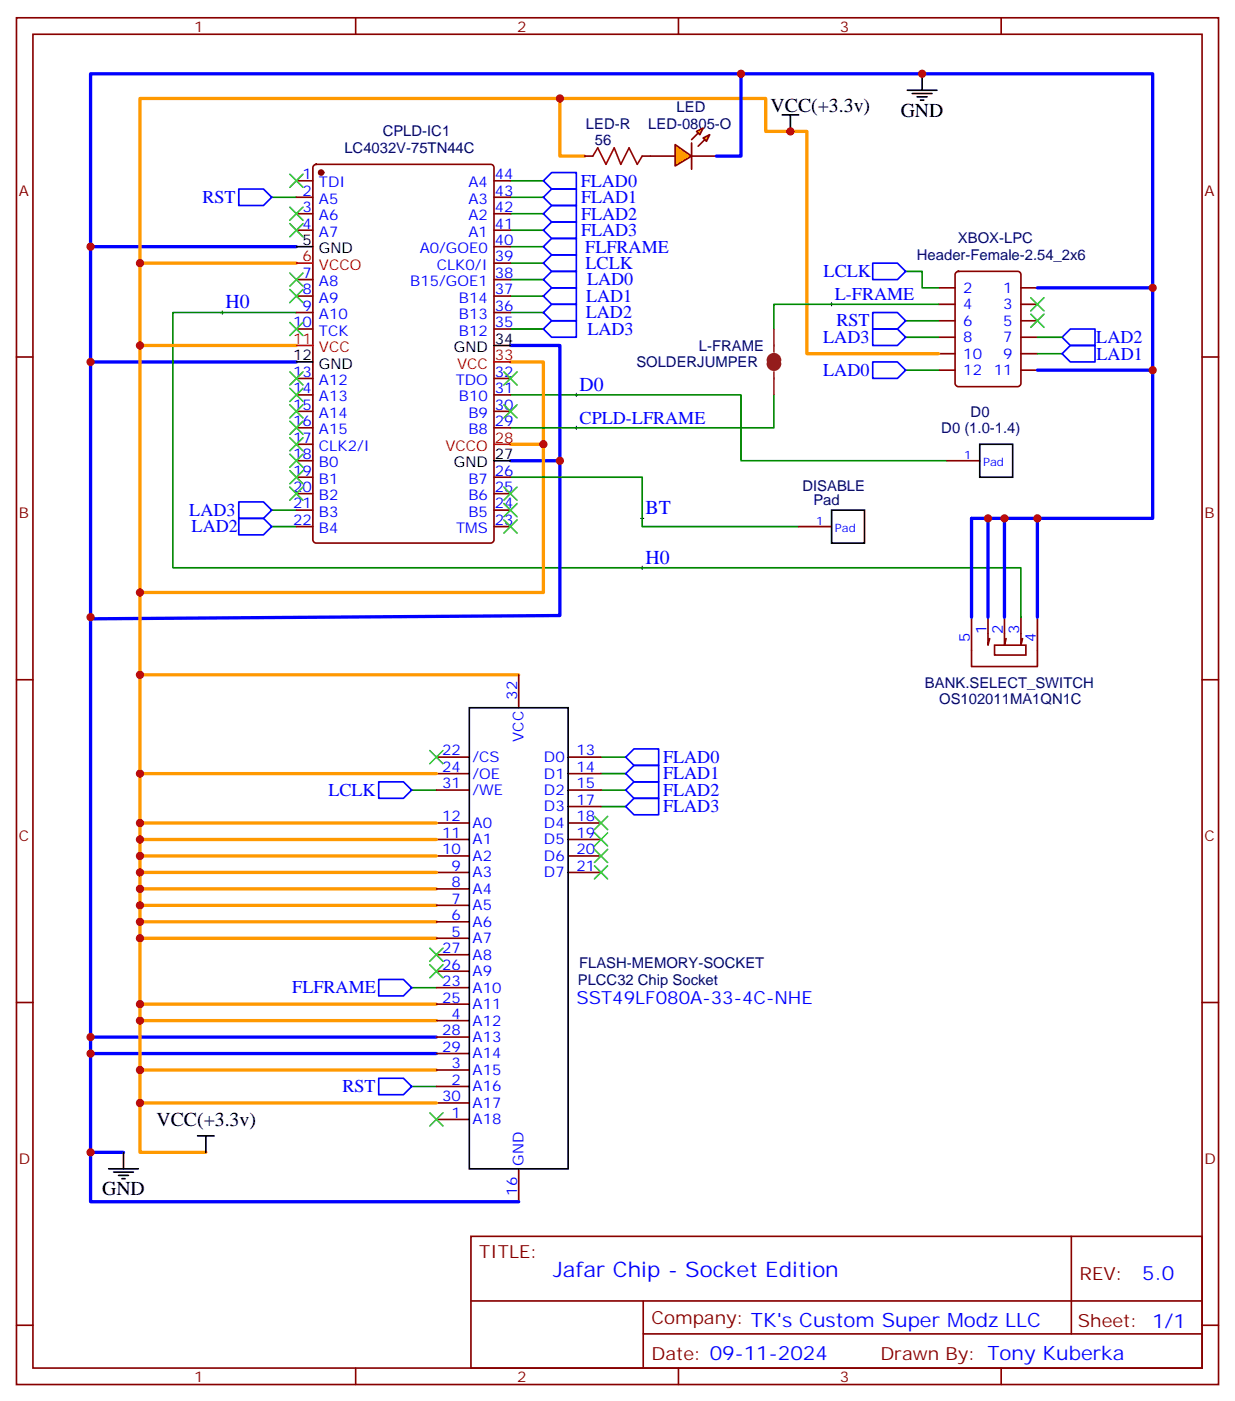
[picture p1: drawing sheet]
<svg xmlns="http://www.w3.org/2000/svg" width="265mm" height="300mm" viewBox="0 0 265 300" stroke-linecap="round" stroke-linejoin="round" font-family="sans-serif">
<g fill="none" stroke="#870000" stroke-width=".35">
<path d="M3.5 3.8h257.6v292.8h-257.6zM7.1 7.3h250.4v285.8h-250.4zM76.2 3.8v3.5M145.3 3.8v3.5M214.5 3.8v3.5M63.5 38.7h3.5M67.3 35.4l.4-.2h37.4a.71 .71 0 0 1 .7 .7v79.7a.76 .76 0 0 1-.7 .7h-37.4a.76 .76 0 0 1-.7-.7v-79.7zM105.8 38.7h3.6M125.2 33.4h1.8M137.6 33.4h7M148.2 33.4h5.3M63.5 42.3h3.5"/>
<path d="M63.5 45.8h3.5M63.5 49.3h3.5M63.5 59.9h3.5M105.8 42.3h3.6M105.8 45.8h3.6M105.8 49.3h3.6M105.8 59.9h3.6M105.8 56.4h3.6M105.8 52.8h3.6M204.8 58.3l.5-.2h12.7a.71 .71 0 0 1 .7 .7v23.3a.76 .76 0 0 1-.7 .7h-12.7a.76 .76 0 0 1-.7-.7v-23.3zM3.5 76.5h3.6M63.5 63.4h3.5"/>
<path d="M63.5 67h3.5M63.5 70.5h3.5M105.8 63.4h3.6M105.8 67h3.6M105.8 70.5h3.6M201.1 61.7h3.5M201.1 65.2h3.5M201.1 68.7h3.5M201.1 72.2h3.5M201.1 75.8h3.5M201.1 79.3h3.5M218.7 61.7h3.5"/>
<path d="M218.7 65.2h3.5M218.7 68.7h3.5M218.7 72.2h3.5M218.7 75.8h3.5M218.7 79.3h3.5M257.5 76.5h3.6M63.5 81.1h3.5M63.5 84.6h3.5M63.5 88.1h3.5M63.5 91.7h3.5M63.5 95.2h3.5M63.5 98.7h3.5"/>
<path d="M105.8 81.1h3.6M105.8 84.6h3.6M105.8 88.1h3.6M105.8 91.7h3.6M63.5 102.2h3.5M63.5 105.8h3.5M63.5 109.3h3.5M63.5 112.8h3.5M105.8 102.2h3.6M105.8 105.8h3.6M105.8 109.3h3.6M105.8 112.8h3.6"/>
<path d="M208.1 132.2v10.6h14.1v-10.6M211.7 132.2v6l.3-1.4M213.1 138.2h6.7v2.1h-6.7zM215.2 132.2v6l.3-1.4M218.7 132.2v6l.4-1.4M3.5 145.6h3.6M111.1 144.6v7M257.5 145.6h3.6M93.5 179.8h7M93.5 176.3h7M93.5 162.2h7M93.5 165.7h7"/>
<path d="M93.5 169.3h7M121.7 179.8h7.1M121.7 176.3h7.1M121.7 162.2h7.1M121.7 165.7h7.1M121.7 169.3h7.1M121.7 172.8h7.1M93.5 197.5h7M93.5 194h7M93.5 190.4h7M93.5 186.9h7M93.5 183.4h7"/>
<path d="M121.7 186.9h7.1M121.7 183.4h7.1M3.5 214.8h3.6M93.5 218.7h7M93.5 201h7M93.5 211.6h7M93.5 215.1h7M93.5 208.1h7M93.5 204.5h7M257.5 214.8h3.6M93.5 239.8h7M93.5 232.8h7"/>
<path d="M93.5 229.2h7M93.5 222.2h7M93.5 225.7h7M93.5 236.3h7M111.1 250.4v7.1M100.9 264.9h156.6v28.2h-156.6zM100.9 278.7h156.5M137.8 278.7v14.1M229.5 264.9v20.9M3.5 283.9h3.6M76.2 293.1v3.5M137.8 285.8h119.6"/>
<path d="M145.3 293.1v3.5M214.5 293.1v3.5M257.5 283.9h3.6"/>
</g>
<path d="M19.4 52.8h44.1M19.4 77.5h44.1M109.4 74h10.5v57.9l-100.5 .7v-.4M222.2 79.3h24.7v-63.5h-227.5v241.7h91.7M246.9 79.3v31.8h-38.8M109.4 98.7h10.5M19.4 225.7h74.1M19.4 222.2h74.1" fill="none" stroke="#00f" stroke-width=".71"/>
<path d="M47.3 67h.7M47.6 66.6v.7M123.1 91.7h.7M123.1 84.6h.7M123.5 84.2v.7M123.5 91.3v.7M137.2 111.1h.7M137.6 110.7v.7M137.2 121.6h.7M137.6 121.3v.7" fill="none" stroke="#000" stroke-width=".21"/>
<g fill="none" stroke="#f90" stroke-width=".71">
<path d="M119.9 21.1v12.3h5.3M30 56.4h33.5M30 74h33.5M109.4 77.5h7v49.4h-86.4M201.1 75.8h-28.2v-47.6h-8.9v-7.1h-134v215.2h63.5M109.4 95.2h7M30 144.6h81.1M30 190.4h63.5M30 194h63.5M30 197.5h63.5M30 201h63.5M30 218.7h63.5"/>
<path d="M30 215.1h63.5M30 229.2h63.5"/>
</g>
<g fill="none" stroke="#008700" stroke-width=".35">
<path d="M109.4 38.7h7M58.2 42.3h5.3M109.4 59.9h7M109.4 56.4h7M109.4 52.8h7M109.4 42.3h7M109.4 45.8h7M109.4 49.3h7M63.5 67h-26.5v54.6h181.7v10.6M109.4 63.4h7M109.4 67h7M109.4 70.5h7"/>
<path d="M109.4 84.6h49.3v14.1h44.1M165.8 84.6v7.1h-56.4M58.2 112.8h5.3M58.2 109.3h5.3M109.4 102.2h28.2v10.6h33.5M88.2 169.3h5.3M128.8 169.3h5.3M128.8 162.2h5.3M128.8 165.7h5.3M128.8 172.8h5.3M88.2 211.6h5.3M88.2 232.8h5.3"/>
</g>
<g fill="none" stroke="#00f" stroke-width=".35">
<path d="M118.2 37h5.3v3.5h-5.3l-1.8-1.8zM51.2 40.5h5.2l1.8 1.8-1.8 1.7h-5.2zM116.4 45.8l1.8-1.8h5.3v3.6h-5.3zM118.2 58.1h5.3v3.6h-5.3l-1.8-1.8zM118.2 54.6h5.3v3.5h-5.3l-1.8-1.7zM118.2 51.1h5.3v3.5h-5.3l-1.8-1.8zM118.2 47.6h5.3v3.5h-5.3l-1.8-1.8zM118.2 40.5h5.3v3.5h-5.3l-1.8-1.7zM118.2 61.7h5.3v3.5h-5.3l-1.8-1.8zM118.2 65.2h5.3v3.5h-5.3l-1.8-1.7zM118.2 68.7h5.3v3.5h-5.3l-1.8-1.7zM51.2 111.1h5.2l1.8 1.7-1.8 1.8h-5.2z"/>
<path d="M51.2 107.5h5.2l1.8 1.8-1.8 1.8h-5.2zM81.1 167.5h5.3l1.8 1.8-1.8 1.7h-5.3zM135.8 171h5.3v3.6h-5.3l-1.7-1.8zM135.8 167.5h5.3v3.5h-5.3l-1.7-1.7zM135.8 164h5.3v3.5h-5.3l-1.7-1.8zM135.8 160.4h5.3v3.6h-5.3l-1.7-1.8zM81.1 209.8h5.3l1.8 1.8-1.8 1.8h-5.3zM81.1 231h5.3l1.8 1.8-1.8 1.7h-5.3z"/>
</g>
<path d="M63.5 52.8h3.5M63.5 77.5h3.5M105.8 74h3.6M105.8 98.7h3.6M100.5 151.6h21.2v98.8h-21.2z" fill="none" stroke="#000" stroke-width=".35"/>
<path d="M127 33.4l1.1-1.7 1.7 3.5 1.8-3.5 1.4 3.5 1.8-3.5 1.7 3.5 1.1-1.8" fill="none" stroke="#a10000" stroke-width=".35"/>
<circle cx="68.8" cy="37" r=".53" fill="#870000" stroke="#870000" stroke-width=".35"/>
<path d="M63.5 56.4h3.5M63.5 74h3.5M105.8 77.5h3.6M105.8 95.2h3.6" fill="none" stroke="#f00" stroke-width=".35"/>
<g fill="#ffa600" stroke="#870000" stroke-width=".35">
<path d="M150.6 29.6l1.4-.7-.7 1.4z"/>
<path d="M149.2 28.2l1.4-.8-.7 1.5z"/>
</g>
<g fill="#870000" stroke="#870000" stroke-width=".35">
<path d="M149.6 31.3l1.4-1.4z"/>
<path d="M148.2 29.9l1.4-1.4z"/>
</g>
<path d="M148.2 30.6v5.7z" fill="#f00" stroke="#870000" stroke-width=".35"/>
<path d="M144.6 31l3.6 2.4-3.6 2.2z" fill="#ffa600" stroke="#870000" stroke-width=".35"/>
<path d="M158.7 15.8v17.6h-5.2M222.2 61.7h24.7M208.1 111.1v21.1M211.7 111.1v21.1M215.2 111.1v21.1M222.2 111.1v21.1M19.4 246.9h7.1" fill="none" stroke="#00f" stroke-width=".71"/>
<path d="M177.8 65.2h.7M178.2 64.8v.7" fill="none" stroke="#000" stroke-width=".21"/>
<path d="M194 58.1h3.6v3.6h3.5M194 68.7h7.1M194 72.2h7.1M194 79.3h7.1M201.1 65.2h-35.3v5.3M222.2 72.2h5.3M222.2 75.8h5.3" fill="none" stroke="#008700" stroke-width=".35"/>
<path d="M165.1 77.2a.71 .71 0 0 1 .7-.7 .71 .71 0 0 1 .7 .7M165.1 77.9a.71 .71 0 0 0 .7 .7 .71 .71 0 0 0 .7-.7" fill="none" stroke="#8c2424" stroke-width="1.8"/>
<path d="M165.8 70.5v4.9M165.8 79.7v4.9" fill="none" stroke="#8c2424" stroke-width=".35"/>
<path d="M187 56.4h5.3l1.7 1.7-1.7 1.8h-5.3zM187 77.5h5.3l1.7 1.8-1.7 1.8h-5.3zM187 70.5h5.3l1.7 1.7-1.7 1.8h-5.3zM187 67h5.3l1.7 1.7-1.7 1.8h-5.3zM229.3 70.5h5.3v3.5h-5.3l-1.8-1.8zM229.3 74h5.3v3.5h-5.3l-1.8-1.7z" fill="none" stroke="#00f" stroke-width=".35"/>
<path d="M202.8 98.7h7.1M171.1 112.8h7.1" fill="none" stroke="#870000" stroke-width=".35"/>
<g fill="none" stroke="#000" stroke-width=".35">
<path d="M194.4 19.3h6.3M197.6 15.8v3.5M167.6 24.6h3.5M169.3 24.6v3.6M195.4 20h4.3M196.5 20.7h2.1M197.2 21.4h.7M209.9 95.2h7.1v7h-7.1zM178.2 109.3h7v7h-7zM23.3 250.4h6.3M24.3 251.1h4.3M25.4 251.8h2.1"/>
<path d="M26.1 252.5h.7M26.5 246.9v3.5M42.3 243.3h3.6M44.1 243.3v3.6"/>
</g>
<g fill="none" stroke="#3c3" stroke-width=".35">
<path d="M62.1 37.3l2.8 2.8M64.9 37.3l-2.8 2.8M62.1 58.5l2.8 2.8M62.1 44.4l2.8 2.8M62.1 47.9l2.8 2.8M64.9 58.5l-2.8 2.8M64.9 44.4l-2.8 2.8M64.9 47.9l-2.8 2.8M62.1 62l2.8 2.8M62.1 69.1l2.8 2.8M62.1 79.7l2.8 2.8M64.9 62l-2.8 2.8"/>
<path d="M64.9 69.1l-2.8 2.8M64.9 79.7l-2.8 2.8M107.9 79.7l2.9 2.8M110.8 79.7l-2.9 2.8M220.8 67.3l2.9 2.8M220.8 63.8l2.9 2.8M223.7 67.3l-2.9 2.8M223.7 63.8l-2.9 2.8M62.1 83.2l2.8 2.8M62.1 86.7l2.8 2.8M62.1 90.2l2.8 2.9M62.1 93.8l2.8 2.8"/>
<path d="M62.1 97.3l2.8 2.8M64.9 83.2l-2.8 2.8M64.9 86.7l-2.8 2.8M64.9 90.2l-2.8 2.9M64.9 93.8l-2.8 2.8M64.9 97.3l-2.8 2.8M107.9 86.7l2.9 2.8M110.8 86.7l-2.9 2.8M62.1 100.8l2.8 2.8M62.1 104.4l2.8 2.8M64.9 100.8l-2.8 2.8M64.9 104.4l-2.8 2.8"/>
<path d="M107.9 111.4l2.9 2.8M107.9 107.9l2.9 2.8M107.9 104.4l2.9 2.8M110.8 111.4l-2.9 2.8M110.8 107.9l-2.9 2.8M110.8 104.4l-2.9 2.8M92.1 160.8l2.8 2.8M94.9 160.8l-2.8 2.8M127.4 178.4l2.8 2.9M127.4 174.9l2.8 2.8M130.2 178.4l-2.8 2.9M130.2 174.9l-2.8 2.8"/>
<path d="M127.4 185.5l2.8 2.8M127.4 182l2.8 2.8M130.2 185.5l-2.8 2.8M130.2 182l-2.8 2.8M92.1 203.1l2.8 2.9M92.1 206.7l2.8 2.8M94.9 203.1l-2.8 2.9M94.9 206.7l-2.8 2.8M92.1 238.4l2.8 2.8M94.9 238.4l-2.8 2.8"/>
</g>
<path d="M30 165.7h63.5M30 179.8h63.5M30 176.3h63.5M30 183.4h63.5M30 186.9h63.5M30 236.3v10.6h14.1" fill="none" stroke="#f90" stroke-width=".71"/>
<g fill="#c00">
<circle cx="19.4" cy="52.8" r=".88"/>
<circle cx="30" cy="74" r=".88"/>
<circle cx="30" cy="56.4" r=".88"/>
<circle cx="116.4" cy="95.2" r=".88"/>
<circle cx="19.4" cy="132.2" r=".88"/>
<circle cx="119.9" cy="98.7" r=".88"/>
<circle cx="19.4" cy="77.5" r=".88"/>
<circle cx="30" cy="144.6" r=".88"/>
<circle cx="30" cy="165.7" r=".88"/>
<circle cx="30" cy="179.8" r=".88"/>
<circle cx="30" cy="183.4" r=".88"/>
<circle cx="30" cy="186.9" r=".88"/>
<circle cx="30" cy="190.4" r=".88"/>
<circle cx="30" cy="194" r=".88"/>
<circle cx="30" cy="197.5" r=".88"/>
<circle cx="30" cy="176.3" r=".88"/>
<circle cx="30" cy="201" r=".88"/>
<circle cx="30" cy="229.2" r=".88"/>
<circle cx="30" cy="218.7" r=".88"/>
<circle cx="30" cy="215.1" r=".88"/>
<circle cx="19.4" cy="222.2" r=".88"/>
<circle cx="19.4" cy="225.7" r=".88"/>
<circle cx="30" cy="126.9" r=".88"/>
<circle cx="246.9" cy="61.7" r=".88"/>
<circle cx="246.9" cy="79.3" r=".88"/>
<circle cx="211.7" cy="111.1" r=".88"/>
<circle cx="215.2" cy="111.1" r=".88"/>
<circle cx="222.3" cy="111.1" r=".88"/>
<circle cx="119.9" cy="21.1" r=".88"/>
<circle cx="158.8" cy="15.8" r=".88"/>
<circle cx="169.3" cy="28.2" r=".88"/>
<circle cx="197.6" cy="15.8" r=".88"/>
<circle cx="30" cy="236.3" r=".88"/>
<circle cx="19.4" cy="246.9" r=".88"/>
</g>
<text font-size="4.6" fill="#00f" x="118.5" y="273.7">Jafar Chip - Socket Edition</text>
<g font-size="4.2">
<text x="165.1" y="23.9">VCC(+3.3v)</text>
<text x="193" y="25">GND</text>
<text x="33.5" y="241.2">VCC(+3.3v)</text>
<text x="21.9" y="256">GND</text>
</g>
<g font-size="4.2" fill="#00f">
<text x="48.3" y="66.1">H0</text>
<text x="124.2" y="83.7">D0</text>
<text x="138.3" y="110.2">BT</text>
<text x="138.3" y="120.8">H0</text>
<text x="244.7" y="274.1">5.0</text>
</g>
<g font-size="3.9" fill="#00f">
<text x="124.4" y="40">FLAD0</text>
<text x="43.4" y="43.5">RST</text>
<text x="124.5" y="47">FLAD2</text>
<text x="124.5" y="43.5">FLAD1</text>
<text x="124.5" y="50.6">FLAD3</text>
<text x="125.4" y="54.1">FLFRAME</text>
<text x="125.4" y="57.6">LCLK</text>
<text x="176.5" y="59.4">LCLK</text>
<text x="125.6" y="64.7">LAD1</text>
<text x="125.8" y="61.2">LAD0</text>
<text x="178.9" y="64.3">L-FRAME</text>
<text x="125.5" y="68.2">LAD2</text>
<text x="125.8" y="71.7">LAD3</text>
<text x="179.2" y="69.9">RST</text>
<text x="176.4" y="73.5">LAD3</text>
<text x="234.9" y="73.5">LAD2</text>
<text x="234.9" y="77">LAD1</text>
<text x="176.4" y="80.5">LAD0</text>
<text x="124.2" y="90.8">CPLD-LFRAME</text>
<text x="40.6" y="110.6">LAD3</text>
<text x="41.1" y="114.1">LAD2</text>
<text x="142" y="167">FLAD1</text>
<text x="142" y="163.5">FLAD0</text>
<text x="70.3" y="170.5">LCLK</text>
<text x="142" y="170.5">FLAD2</text>
<text x="142" y="174">FLAD3</text>
<text x="62.6" y="212.8">FLFRAME</text>
<text x="123.5" y="215.1">SST49LF080A-33-4C-NHE</text>
<text x="73.4" y="234">RST</text>
</g>
<g font-size="3.9" fill="#800">
<text x="102.7" y="269.5">TITLE:</text>
<text x="231.3" y="274.1">REV:</text>
<text x="139.6" y="283.7">Company: TK's Custom Super Modz LLC</text>
<text x="230.9" y="284.3">Sheet: 1/1</text>
<text x="139.6" y="291.3">Date: 09-11-2024</text>
<text x="188.6" y="291.4">Drawn By: Tony Kuberka</text>
</g>
<g font-size="3.2" fill="#800">
<text x="41.6" y="6.8">1</text>
<text x="110.8" y="6.8">2</text>
<text x="179.9" y="6.8">3</text>
<text x="4.1" y="41.9">A</text>
<text x="258.1" y="41.9">A</text>
<text x="4.1" y="111.1">B</text>
<text x="258.1" y="111.1">B</text>
<text x="4.1" y="180.2">C</text>
<text x="258.1" y="180.2">C</text>
<text x="4.1" y="249.3">D</text>
<text x="258.1" y="249.3">D</text>
<text x="41.6" y="296.1">1</text>
<text x="110.8" y="296.1">2</text>
<text x="179.9" y="296.1">3</text>
</g>
<g font-size="3.2" fill="#000080">
<text x="82" y="29.2">CPLD-IC1</text>
<text x="125.5" y="27.5">LED-R</text>
<text x="138.9" y="27.5">LED-0805-O</text>
<text x="145" y="24">LED</text>
<text x="73.8" y="32.7">LC4032V-75TN44C</text>
<text x="127.5" y="31.1">56</text>
<text x="205.2" y="52.1">XBOX-LPC</text>
<text x="196.4" y="55.7">Header-Female-2.54_2x6</text>
<text x="149.7" y="75.1">L-FRAME</text>
<text x="136.3" y="78.7">SOLDERJUMPER</text>
<text x="208" y="89.3">D0</text>
<text x="201.7" y="92.8">D0 (1.0-1.4)</text>
<text x="171.9" y="105.1">DISABLE</text>
<text x="174.3" y="108.2">Pad</text>
<text x="198.2" y="147.4">BANK.SELECT_SWITCH</text>
<text x="201.2" y="150.9">OS102011MA1QN1C</text>
<text x="124.1" y="207.5">FLASH-MEMORY-SOCKET</text>
<text x="123.8" y="211">PLCC32 Chip Socket</text>
</g>
<g font-size="3.2" fill="#00f">
<text x="64.8" y="38.4">1</text>
<text x="64.8" y="41.9">2</text>
<text x="68.3" y="40.1">TDI</text>
<text x="100.3" y="40.1">A4</text>
<text x="106" y="41.9">43</text>
<text x="106" y="38.4">44</text>
<text x="64.8" y="45.4">3</text>
<text x="68.3" y="43.7">A5</text>
<text x="68.3" y="47.2">A6</text>
<text x="100.3" y="47.2">A2</text>
<text x="100.3" y="43.7">A3</text>
<text x="106" y="45.4">42</text>
<text x="64.8" y="49">4</text>
<text x="68.3" y="50.7">A7</text>
<text x="100.3" y="50.7">A1</text>
<text x="106" y="52.5">40</text>
<text x="106" y="49">41</text>
<text x="64.8" y="59.5">7</text>
<text x="89.9" y="54.3">A0/GOE0</text>
<text x="93.6" y="57.8">CLK0/I</text>
<text x="106" y="59.5">38</text>
<text x="106" y="56">39</text>
<text x="64.8" y="63.1">8</text>
<text x="68.3" y="61.3">A8</text>
<text x="68.3" y="64.8">A9</text>
<text x="87.9" y="61.3">B15/GOE1</text>
<text x="98.3" y="64.8">B14</text>
<text x="106" y="63.1">37</text>
<text x="206.4" y="62.7">2</text>
<text x="214.9" y="62.7">1</text>
<text x="62.8" y="70.1">10</text>
<text x="64.8" y="66.6">9</text>
<text x="68.3" y="68.4">A10</text>
<text x="68.3" y="71.9">TCK</text>
<text x="98.3" y="71.9">B12</text>
<text x="98.3" y="68.4">B13</text>
<text x="106" y="70.1">35</text>
<text x="106" y="66.6">36</text>
<text x="206.4" y="66.3">4</text>
<text x="206.4" y="69.8">6</text>
<text x="214.9" y="66.3">3</text>
<text x="214.9" y="69.8">5</text>
<text x="206.4" y="73.3">8</text>
<text x="206.4" y="76.8">10</text>
<text x="214.9" y="73.3">7</text>
<text x="214.9" y="76.8">9</text>
<text x="62.8" y="80.7">13</text>
<text x="68.3" y="82.5">A12</text>
<text x="97.6" y="82.5">TDO</text>
<text x="106" y="80.7">32</text>
<text x="206.4" y="80.4">12</text>
<text x="212.9" y="80.4">11</text>
<text x="62.8" y="84.2">14</text>
<text x="62.8" y="87.8">15</text>
<text x="68.3" y="86">A13</text>
<text x="68.3" y="89.5">A14</text>
<text x="98.3" y="86">B10</text>
<text x="100.3" y="89.5">B9</text>
<text x="106" y="87.8">30</text>
<text x="106" y="84.2">31</text>
<text x="62.8" y="91.3">16</text>
<text x="62.8" y="94.8">17</text>
<text x="68.3" y="93.1">A15</text>
<text x="100.3" y="93.1">B8</text>
<text x="106" y="91.3">29</text>
<text x="62.8" y="98.4">18</text>
<text x="62.8" y="101.9">19</text>
<text x="68.3" y="96.6">CLK2/I</text>
<text x="68.3" y="100.1">B0</text>
<text x="106" y="101.9">26</text>
<text x="62.8" y="105.4">20</text>
<text x="68.3" y="103.6">B1</text>
<text x="68.3" y="107.2">B2</text>
<text x="100.3" y="107.2">B6</text>
<text x="100.3" y="103.6">B7</text>
<text x="106" y="105.4">25</text>
<text x="62.8" y="108.9">21</text>
<text x="62.8" y="112.5">22</text>
<text x="68.3" y="110.7">B3</text>
<text x="100.3" y="110.7">B5</text>
<text x="106" y="112.5">23</text>
<text x="106" y="108.9">24</text>
<text x="68.3" y="114.2">B4</text>
<text x="97.7" y="114.2">TMS</text>
<text x="207.8" y="137.5" transform="rotate(-90 207.8 137.5)">5</text>
<text x="211.3" y="135.7" transform="rotate(-90 211.3 135.7)">1</text>
<text x="214.8" y="135.7" transform="rotate(-90 214.8 135.7)">2</text>
<text x="218.4" y="135.7" transform="rotate(-90 218.4 135.7)">3</text>
<text x="221.9" y="137.5" transform="rotate(-90 221.9 137.5)">4</text>
<text x="110.8" y="149.9" transform="rotate(-90 110.8 149.9)">32</text>
<text x="94.7" y="161.9">22</text>
<text x="112.2" y="158.9" transform="rotate(-90 112.2 158.9)">VCC</text>
<text x="123.5" y="161.9">13</text>
<text x="94.7" y="165.4">24</text>
<text x="101.2" y="163.3">/CS</text>
<text x="101.2" y="166.8">/OE</text>
<text x="116.5" y="163.3">D0</text>
<text x="116.5" y="166.8">D1</text>
<text x="123.5" y="165.4">14</text>
<text x="94.7" y="168.9">31</text>
<text x="101.2" y="170.3">/WE</text>
<text x="116.5" y="170.3">D2</text>
<text x="116.5" y="173.8">D3</text>
<text x="123.5" y="168.9">15</text>
<text x="123.5" y="172.4">17</text>
<text x="94.7" y="179.5">11</text>
<text x="94.7" y="176">12</text>
<text x="101.2" y="177.4">A0</text>
<text x="116.5" y="177.4">D4</text>
<text x="123.5" y="176">18</text>
<text x="123.5" y="179.5">19</text>
<text x="94.7" y="183">10</text>
<text x="101.2" y="184.4">A2</text>
<text x="101.2" y="180.9">A1</text>
<text x="116.5" y="180.9">D5</text>
<text x="116.5" y="184.4">D6</text>
<text x="123.5" y="183">20</text>
<text x="96.8" y="190.1">8</text>
<text x="96.8" y="186.5">9</text>
<text x="101.2" y="191.5">A4</text>
<text x="101.2" y="188">A3</text>
<text x="116.5" y="188">D7</text>
<text x="123.5" y="186.5">21</text>
<text x="96.8" y="197.1">6</text>
<text x="96.8" y="193.6">7</text>
<text x="101.2" y="195">A5</text>
<text x="96.8" y="200.7">5</text>
<text x="101.2" y="202.1">A7</text>
<text x="101.2" y="198.5">A6</text>
<text x="94.7" y="207.7">26</text>
<text x="94.7" y="204.2">27</text>
<text x="101.2" y="209.1">A9</text>
<text x="101.2" y="205.6">A8</text>
<text x="94.7" y="211.2">23</text>
<text x="94.7" y="214.8">25</text>
<text x="101.2" y="212.7">A10</text>
<text x="94.7" y="221.8">28</text>
<text x="96.8" y="218.3">4</text>
<text x="101.2" y="219.7">A12</text>
<text x="101.2" y="216.2">A11</text>
<text x="94.7" y="225.4">29</text>
<text x="101.2" y="223.2">A13</text>
<text x="101.2" y="226.8">A14</text>
<text x="96.8" y="232.4">2</text>
<text x="96.8" y="228.9">3</text>
<text x="101.2" y="233.8">A16</text>
<text x="101.2" y="230.3">A15</text>
<text x="94.7" y="235.9">30</text>
<text x="96.8" y="239.5">1</text>
<text x="101.2" y="237.3">A17</text>
<text x="101.2" y="240.9">A18</text>
<text x="112.2" y="249.7" transform="rotate(-90 112.2 249.7)">GND</text>
<text x="110.8" y="256.2" transform="rotate(-90 110.8 256.2)">16</text>
</g>
<g font-size="3.2">
<text x="64.8" y="52.5">5</text>
<text x="68.3" y="54.3">GND</text>
<text x="62.8" y="77.2">12</text>
<text x="97.2" y="75.4">GND</text>
<text x="106" y="73.7">34</text>
<text x="68.3" y="79">GND</text>
<text x="97.2" y="100.1">GND</text>
<text x="106" y="98.4">27</text>
</g>
<g font-size="3.2" fill="#f00">
<text x="64.8" y="56">6</text>
<text x="68.3" y="57.8">VCCO</text>
<text x="62.8" y="73.7">11</text>
<text x="68.3" y="75.4">VCC</text>
<text x="106" y="77.2">33</text>
<text x="97.9" y="79">VCC</text>
<text x="106" y="94.8">28</text>
<text x="95.4" y="96.6">VCCO</text>
</g>
<g font-size="2.5" fill="#00f">
<text x="206.6" y="98.4">1</text>
<text x="210.6" y="99.8">Pad</text>
<text x="174.8" y="112.5">1</text>
<text x="178.9" y="113.9">Pad</text>
</g>
</svg>
